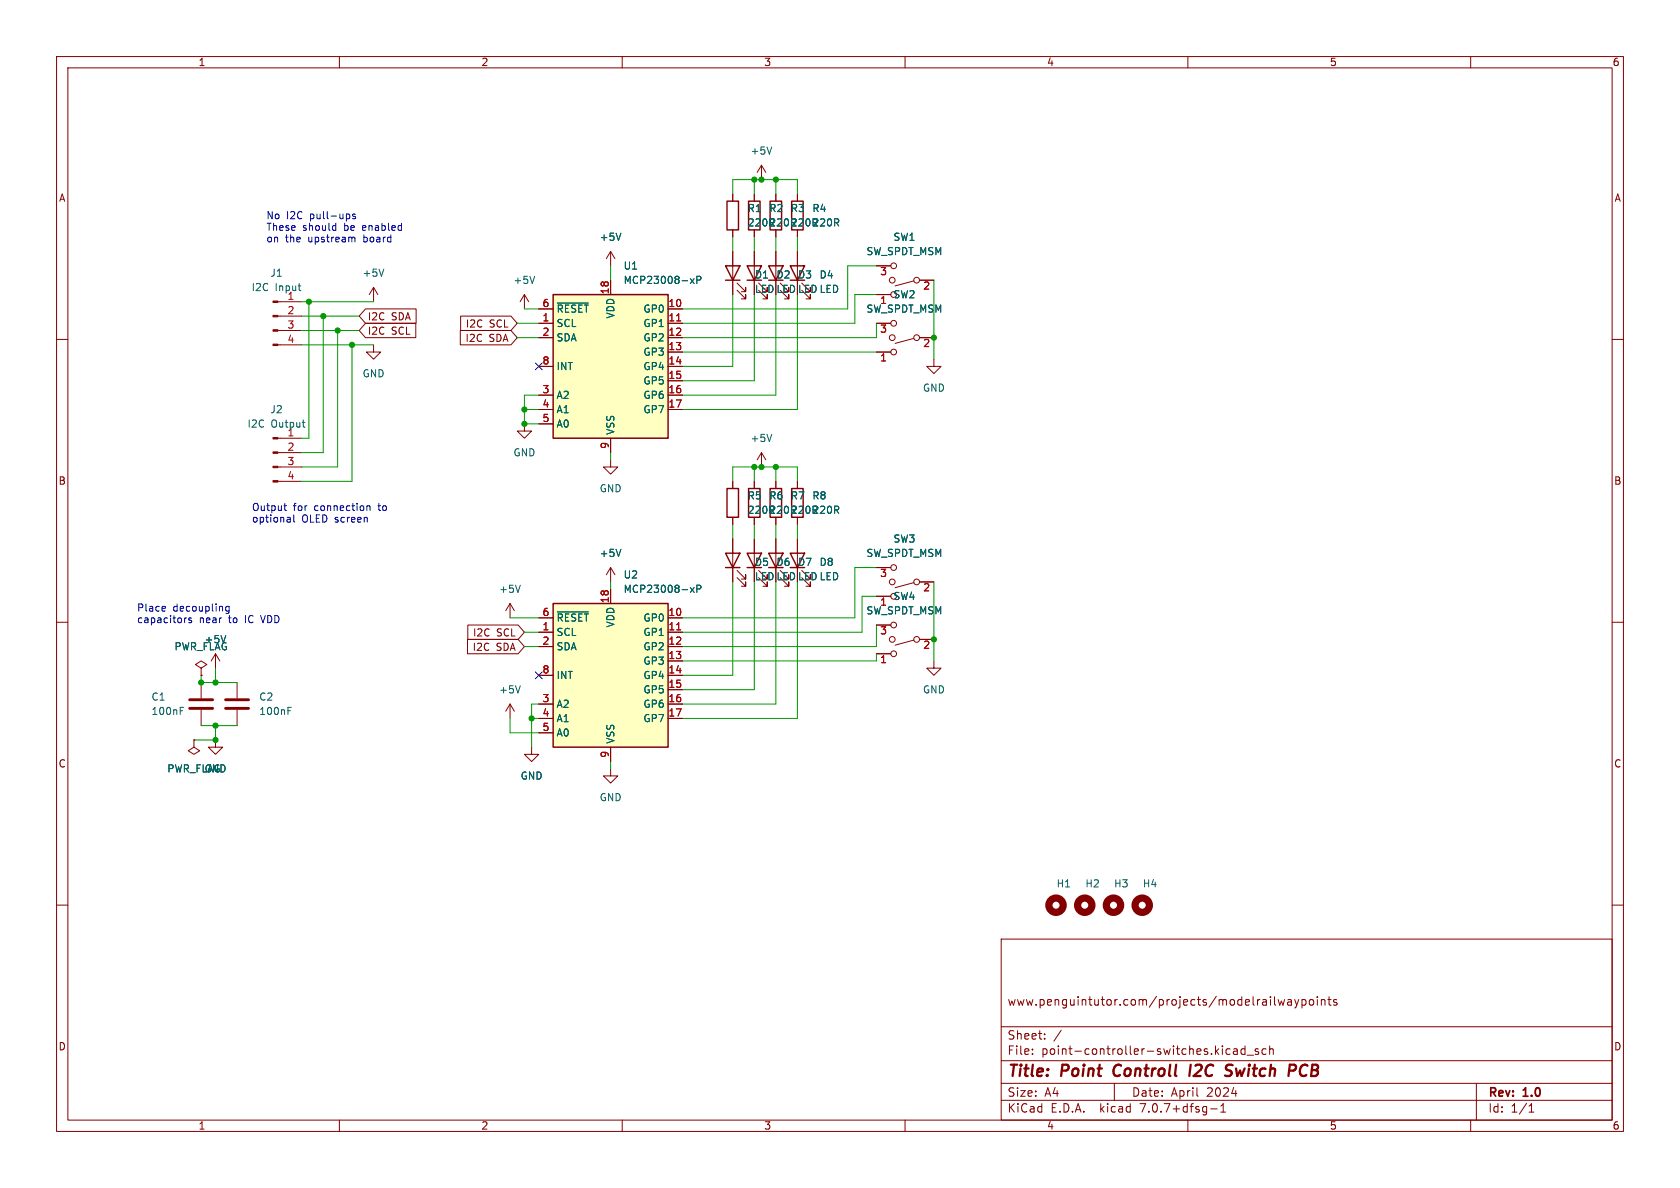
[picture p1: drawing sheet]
<svg xmlns="http://www.w3.org/2000/svg" width="297mm" height="210mm" viewBox="0 0 297 210" stroke-linecap="round" stroke-linejoin="round" font-family="sans-serif">
<g fill="none" stroke="#840000" stroke-width=".18">
<path d="M10 10h277v190h-277zM12 12h273v186h-273zM60 10v2M110 10v2M160 10v2M210 10v2M260 10v2M129.5 34.3v1.3M133.3 34.3v1.3M134.6 29.2v2.6M134.6 29.2l-.7 1.3M134.6 29.2l.8 1.3"/>
<path d="M137.2 34.3v1.3M141 34.3v1.3M10 60h2M49.1 58.4h4.2M49.1 55.9h4.2M49.1 53.3h4.2M64.6 54.6h9v2.6h-9l-1.1-1.3zM64.6 57.1h8.9v2.6h-8.9l-1.1-1.3zM66 50.8l-.7 1.3M66 50.8v2.5M66 50.8l.8 1.3M81.4 58.4h8.9l1.1 1.3-1.1 1.3h-8.9z"/>
<path d="M81.4 55.9h8.9l1.1 1.3-1.1 1.2h-8.9zM92.7 52.1l-.8 1.2M92.7 52.1v2.5M92.7 52.1l.8 1.2M95.2 57.2h2.6M95.2 54.6h2.6M95.2 59.7h2.6M107.9 44.5v2.5M107.9 49.5v2.6M107.9 44.5l-.7 1.2M107.9 44.5l.8 1.2M118.1 57.2h2.5"/>
<path d="M118.1 54.6h2.5M118.1 59.7h2.5M129.5 40.6v1.3M129.5 44.5v7.6M130.3 51.3l1.5 1.5v-.7v.7h-.7M130.3 50l1.5 1.6v-.8v.8h-.7M133.3 40.6v1.3M133.3 44.5v7.6M134.1 51.3l1.5 1.5v-.7v.7h-.7M134.1 50l1.5 1.6v-.8v.8h-.7M137.2 40.6v1.3M137.2 44.5v7.6"/>
<path d="M137.9 51.3l1.5 1.5v-.7v.7h-.7M137.9 50l1.5 1.6v-.8v.8h-.7M141 40.6v1.3M141 44.5v7.6M141.7 51.3l1.6 1.5v-.7v.7h-.8M141.7 50l1.6 1.6v-.8v.8h-.8M154.9 57.2h2.6M154.9 52.1h2.6M154.9 47h2.6M161.5 59.8l-3.3 .9M161.5 49.7l-3.3 .8M162.6 59.7h2.5"/>
<path d="M162.6 49.5h2.5M285 60h2M49.1 77.5h4.2M49.1 61h4.2M66 61v1.2h1.3l-1.3 1.3-1.2-1.3h1.2M92.7 74.9v1.3h1.3l-1.3 1.3-1.3-1.3h1.3M95.2 64.8h2.6M95.2 69.9h2.6M95.2 72.4h2.6M95.2 74.9h2.6M107.9 77.5v2.5M118.1 62.2h2.5"/>
<path d="M118.1 64.8h2.5M118.1 67.3h2.5M118.1 69.9h2.5M118.1 72.4h2.5M154.9 62.2h2.6M165.1 63.5v1.3h1.3l-1.3 1.2-1.3-1.2h1.3M49.1 85.1h4.2M49.1 82.6h4.2M49.1 80h4.2M107.9 81.3v1.3h1.3l-1.3 1.2-1.2-1.2h1.2M129.5 85.1v1.3M129.5 91.4v1.3"/>
<path d="M129.5 95.3v7.6M133.3 85.1v1.3M133.3 91.4v1.3M133.3 95.3v7.6M134.6 80l-.7 1.3M134.6 80v2.6M134.6 80l.8 1.3M137.2 85.1v1.3M137.2 91.4v1.3M137.2 95.3v7.6M141 85.1v1.3M141 91.4v1.3"/>
<path d="M141 95.3v7.6M10 110h2M35.6 118.1l1-.6-1-.7-1.1 .7 1.1 .6v1.3M35.6 119.4h.1M38.1 115.6l-.8 1.2M38.1 115.6v2.5M38.1 115.6l.8 1.2M82.6 113h9l1.1 1.3-1.1 1.3h-9zM82.7 110.5h8.9l1.1 1.3-1.1 1.2h-8.9zM90.2 106.7l-.8 1.3M90.2 106.7v2.5M90.2 106.7l.7 1.3"/>
<path d="M95.2 111.8h2.6M95.2 109.2h2.6M95.2 114.3h2.6M95.2 119.4h2.6M107.9 100.3l-.7 1.3M107.9 100.3v2.6M107.9 104.1v2.6M107.9 100.3l.8 1.3M118.1 111.8h2.5M118.1 109.2h2.5M118.1 114.3h2.5M118.1 116.8h2.5"/>
<path d="M118.1 119.4h2.5M130.3 102.1l1.5 1.5v-.7v.7h-.7M130.3 100.8l1.5 1.6v-.8v.8h-.7M134.1 102.1l1.5 1.5v-.7v.7h-.7M134.1 100.8l1.5 1.6v-.8v.8h-.7M137.9 102.1l1.5 1.5v-.7v.7h-.7M137.9 100.8l1.5 1.6v-.8v.8h-.7M141.7 102.1l1.6 1.5v-.7v.7h-.8M141.7 100.8l1.6 1.6v-.8v.8h-.8M154.9 105.4h2.6M154.9 100.3h2.6M154.9 115.6h2.6"/>
<path d="M154.9 110.5h2.6M161.5 103l-3.3 .9M161.5 113.2l-3.3 .8M162.6 102.9h2.5M162.6 113h2.5M165.1 116.8v1.3h1.3l-1.3 1.3-1.3-1.3h1.3M285 110h2M34.3 130.8v1.3l1 .6-1 .7-1-.7 1-.6M34.3 130.8h.1M35.6 120.7v2.7M35.6 125.5v2.8M38.1 130.8v1.3h1.3l-1.3 1.3-1.3-1.3h1.3"/>
<path d="M41.9 120.7v2.7M41.9 125.5v2.8M90.2 124.5v2.5M90.2 124.5l-.8 1.2M90.2 124.5l.7 1.2M94 132.1v1.3h1.2l-1.2 1.2-1.3-1.2h1.3M95.2 124.5h2.6M95.2 127h2.6M95.2 129.5h2.6M107.9 135.9v1.3h1.3l-1.3 1.2-1.2-1.2h1.2M107.9 132.1v2.5M118.1 121.9h2.5"/>
<path d="M118.1 124.5h2.5M118.1 127h2.5M10 160h2M285 160h2M177 166h108v32h-108zM226 176.7l.2 1 .3-.7 .3 .7 .3-1M227.7 176.8h.5l.1 .9M228.3 177.1h-.5a.29 .29 0 0 0-.2 .3 .29 .29 0 0 0 .2 .3l.5-.1M228.9 176.7l.3 1M229.2 177.7l-.1 .4-.2 .1M229.6 176.7l-.4 1M230.2 176.8l.4-.1 .3 .3v.4l-.2 .2h-.5"/>
<path d="M230.2 176.7v1.5M231.5 176.8l.2-.1 .5 .1v.6l-.1 .2-.4 .1-.2-.1zM232.9 176.2v.1M232.9 176.7v1M233.6 176.8l.2-.1 .4 .1v.9M233.6 176.7v1M234.7 176.7h.6M235 176.2v1.3l.3 .2M236.3 176.8l-.3-.1-.3 .2 .1 .2 .5 .2v.3h-.6M60 198v2M110 198v2M160 198v2"/>
<path d="M177 194.5h108M177 191.5h108M177 187.5h108M177 181.5h108M182.5 186.3v.1M182.5 185.5v.1M184.7 183.6v.1M184.7 182.8v.1M187.6 182.1l-1.3 2M197 191.5v3M210 198v2M211.7 193.7l.1 .1"/>
<path d="M214 196h1.2M215.8 196.6h.9M215.8 195.5l.4-.4v1.5M217 185.4l.5 .1M217.5 186.3l-.5 .1M218.1 185.5h.6v.9M218.7 185.8h-.5a.29 .29 0 0 0-.2 .3 .29 .29 0 0 0 .2 .3l.5-.1M220.1 185.5l-.4-.1-.3 .3v.4l.1 .2h.6M220.1 184.9v1.5M220.5 186.5h1.1M222.5 185.5l-.4-.1-.2 .2 .1 .2 .5 .2v.3h-.6M223.8 185.5l-.4-.1-.3 .3v.4l.1 .2h.6"/>
<path d="M224.5 185.5l.2-.1 .3 .1 .1 .9M224.5 184.9v1.5M260 198v2M261 191.5v6.5M270.3 196.6h.9M270.3 195.5l.4-.4v1.5"/>
<circle cx="157.7" cy="49.5" r=".51"/>
<circle cx="157.7" cy="59.7" r=".51"/>
<circle cx="158" cy="57.2" r=".51"/>
<circle cx="158" cy="47" r=".51"/>
<circle cx="162.1" cy="49.5" r=".51"/>
<circle cx="162.1" cy="59.7" r=".51"/>
<circle cx="158" cy="62.2" r=".51"/>
<circle cx="157.7" cy="102.9" r=".51"/>
<circle cx="157.7" cy="113" r=".51"/>
<circle cx="158" cy="115.6" r=".51"/>
<circle cx="158" cy="110.5" r=".51"/>
<circle cx="158" cy="100.3" r=".51"/>
<circle cx="162.1" cy="113" r=".51"/>
<circle cx="162.1" cy="102.9" r=".51"/>
</g>
<path d="M197.1 188.5a1.27 1.27 0 0 0 0 1.6M210.5 188.2l-.2 2M212.3 189.1l-1.3 1.1h1.3M217.2 188.2l.7 .1M217.4 189.3a.49 .49 0 0 1 .4 .5 .49 .49 0 0 1-.5 .4M229.1 188.4v.5M230.3 188.3a1.11 1.11 0 0 0 0 1.9" fill="none" stroke="#840000" stroke-width=".4"/>
<g fill="none" stroke="#840000" stroke-width=".25">
<path d="M128.5 35.6h2.1v5h-2.1zM132.3 35.6h2.1v5h-2.1zM136.1 35.6h2.1v5h-2.1zM140 35.6h2v5h-2zM97.8 52.1h20.3v25.4h-20.3zM128.3 47h2.5l-1.3 2.5zM128.3 49.5h2.5M132.1 47h2.5l-1.3 2.5zM132.1 49.5h2.5M135.9 47h2.5l-1.2 2.5zM135.9 49.5h2.5M139.7 47h2.5l-1.2 2.5z"/>
<path d="M139.7 49.5h2.5M128.3 97.8h2.5l-1.3 2.5zM128.5 86.4h2.1v5h-2.1zM132.1 97.8h2.5l-1.3 2.5zM132.3 86.4h2.1v5h-2.1zM135.9 97.8h2.5l-1.2 2.5zM136.1 86.4h2.1v5h-2.1zM139.7 97.8h2.5l-1.2 2.5zM140 86.4h2v5h-2zM97.8 106.7h20.3v25.4h-20.3zM128.3 100.3h2.5M132.1 100.3h2.5"/>
<path d="M135.9 100.3h2.5M139.7 100.3h2.5"/>
</g>
<g fill="none" stroke="#006464" stroke-width=".18">
<path d="M136.4 26l-.4 1.2M52.7 50.5h.5M53.1 51.4h.1M67.9 47.6l-.5 1.2M94.5 48.8l-.4 1.3M98.5 53.6h5.5M109.8 41.2l-.5 1.3M122 49.3l.7 .8M122.7 49.3l-.7 .8M123.2 49.5l.6-.1 .1-.1v-.3l-.7-.2v1.3M53.4 74.7h.5M53.8 75.5h.1"/>
<path d="M136.4 76.8l-.4 1.2M109.8 97.1l-.5 1.3M39.9 112.3l-.4 1.3M92 103.4l-.4 1.3M98.5 108.2h5.5M122 103.9l.7 .8M122.7 103.9l-.7 .8M123.2 104.1h.6l.1-.2v-.3l-.7-.2v1.3M31.9 125.6h.4M31.9 125h.6M50.9 125.6h.4M50.9 125h.6"/>
<path d="M92 121.2l-.4 1.3"/>
</g>
<g fill="#ffffc2" stroke="#ffffc2" stroke-width=".18">
<path d="M97.8 106.7h20.3v25.4h-20.3z"/>
<path d="M97.8 52.1h20.3v25.4h-20.3z"/>
</g>
<path d="M119.6 56.7h.7M119.6 111.3h.7" fill="none" stroke="#a90000" stroke-width=".18"/>
<path d="M33.5 125.2h4.1M33.5 123.7h4.1M39.9 125.2h4M39.9 123.7h4" fill="none" stroke="#840000" stroke-width=".51"/>
<g fill="none" stroke="#840000" stroke-width="1.3">
<circle cx="186.7" cy="160" r="1.27"/>
<circle cx="191.8" cy="160" r="1.27"/>
<circle cx="196.8" cy="160" r="1.27"/>
<circle cx="201.9" cy="160" r="1.27"/>
</g>
<g fill="#840000" stroke="#840000" stroke-width=".18">
<path d="M48.3 85h.8v.2h-.8z"/>
<path d="M48.3 82.4h.8v.3h-.8z"/>
<path d="M48.3 79.9h.8v.2h-.8z"/>
<path d="M48.3 77.3h.8v.3h-.8z"/>
<path d="M48.3 60.8h.8v.3h-.8z"/>
<path d="M48.3 58.3h.8v.2h-.8z"/>
<path d="M48.3 55.8h.8v.2h-.8z"/>
<path d="M48.3 53.2h.8v.3h-.8z"/>
</g>
<g fill="none" stroke="#0000c2" stroke-width=".18">
<path d="M59 39.9h.4M59.4 39.5v1.2M61.6 37.8l.2 .3v.3l-.2 .3M62.8 37.9l-.3-.1-.2 .2 .1 .2 .4 .1v.3h-.5M59.4 40.7h-.4M62.4 41.9l.4 .2v.7M50.2 89.4h.5M50.4 89v1.1l.3 .2M51.1 91.4l.2 .2v.7M51.3 92.2l-.4 .1M51.3 91.8h-.4M51.9 91v1.1l.2 .2"/>
<path d="M64.9 89.5l.2-.1 .3 .1v.8M64.9 89.4v.9M29.1 107.2l.1 .3-.6 .1M29.2 108h-.1M33 109.2l-.3 .2M33.8 109.3l-.3-.1-.1 .2v.2l.4 .1v.3h-.4M40 108.4l.1 .1M40.5 107.2v1l-.2 .3M40.5 107.2h-.4l-.2 .2 .1 .6h.5M46.1 108.8l.4 1.3"/>
</g>
<g fill="none" stroke="#009600" stroke-width=".18">
<path d="M129.5 34.3v-2.5h11.5v2.5M133.3 31.8v2.5M137.2 31.8v2.5M53.3 53.3h12.7M53.3 58.4h10.2M53.3 55.9h10.2M54.6 53.3v24.2h-1.3M57.1 55.9v24.1h-3.8M59.7 58.4v24.2h-6.4M91.4 57.2h3.8M91.4 59.7h3.8M92.7 54.6h2.5"/>
<path d="M107.9 47v2.5M129.5 41.9v2.6M129.5 52.1v12.7h-8.9M133.3 41.9v2.6M133.3 52.1v15.2h-12.7M137.2 41.9v2.6M137.2 52.1v17.8h-16.6M141 41.9v2.6M141 52.1v20.3h-20.4M154.9 52.1h-3.8v5.1h-30.5M154.9 57.2v2.5h-34.3M154.9 47h-5v7.6h-29.3"/>
<path d="M165.1 49.5v14M53.3 61h12.7M62.2 61v24.1h-8.9M92.7 72.4h2.5M95.2 69.9h-2.5v5h2.5M120.6 62.2h34.3M107.9 80v1.3M129.5 85.1v-2.5h11.5v2.5M129.5 92.7v2.6M133.3 82.6v2.5M133.3 92.7v2.6M137.2 82.6v2.5"/>
<path d="M137.2 92.7v2.6M141 92.7v2.6M35.6 119.4v1.3h6.3M38.1 118.1v2.6M90.2 109.2h5M92.7 111.8h2.5M92.7 114.3h2.5M107.9 102.9v1.2M129.5 102.9v16.5h-8.9M133.3 102.9v19h-12.7M137.2 102.9v21.6h-16.6M141 102.9v24.1h-20.4"/>
<path d="M154.9 100.3h-3.8v8.9h-30.5M154.9 110.5v3.8h-34.3M154.9 115.6v1.2h-34.3M154.9 105.4h-2.5v6.4h-31.8M165.1 102.9v13.9M35.6 128.3h6.3M38.1 128.3v2.5h-3.8M90.2 127v2.5h5M94 127h1.2M95.2 124.5h-1.2v7.6M107.9 134.6v1.3"/>
</g>
<path d="M94.6 64.2l1.3 1.2M95.9 64.2l-1.3 1.2M94.6 118.8l1.3 1.2M95.9 118.8l-1.3 1.2" fill="none" stroke="#000084" stroke-width=".18"/>
<g fill="#009600" stroke="#009600" stroke-width=".18">
<circle cx="165.1" cy="59.7" r=".46"/>
<circle cx="94" cy="127" r=".46"/>
<circle cx="38.1" cy="120.7" r=".46"/>
<circle cx="38.1" cy="130.8" r=".46"/>
<circle cx="35.6" cy="120.7" r=".46"/>
<circle cx="38.1" cy="128.3" r=".46"/>
<circle cx="137.2" cy="82.6" r=".46"/>
<circle cx="133.3" cy="82.6" r=".46"/>
<circle cx="134.6" cy="82.6" r=".46"/>
<circle cx="54.6" cy="53.3" r=".46"/>
<circle cx="57.1" cy="55.9" r=".46"/>
<circle cx="62.2" cy="61" r=".46"/>
<circle cx="59.7" cy="58.4" r=".46"/>
<circle cx="133.3" cy="31.8" r=".46"/>
<circle cx="134.6" cy="31.8" r=".46"/>
<circle cx="137.2" cy="31.8" r=".46"/>
<circle cx="92.7" cy="72.4" r=".46"/>
<circle cx="92.7" cy="74.9" r=".46"/>
<circle cx="165.1" cy="113" r=".46"/>
</g>
<g font-size="2.8" fill="#840000">
<text x="178" y="190.9">Title:</text>
<text x="187.7" y="190.9">Point</text>
<text x="197.7" y="190.9">Controll</text>
<text x="211.9" y="190.9">I2C</text>
<text x="219.1" y="190.9">Switch</text>
<text x="231" y="190.9">PCB</text>
</g>
<g font-size="2.1" fill="#840000">
<text x="178" y="178">www.penguintutor.com/projects/modelrailwaypoints</text>
<text x="178" y="184">Sheet:</text>
<text x="178" y="186.7">File:</text>
<text x="184.1" y="186.7">point-controller-switches.kicad_sch</text>
<text x="178" y="196.9">KiCad</text>
<text x="178" y="194.1">Size:</text>
<text x="184.7" y="194.1">A4</text>
<text x="185.7" y="196.9">E.D.A.</text>
<text x="194.6" y="196.9">kicad</text>
<text x="200" y="194.1">Date:</text>
<text x="201.8" y="196.9">7.0.7+dfsg-1</text>
<text x="207" y="194.1">April</text>
<text x="213.4" y="194.1">2024</text>
<text x="263" y="194.3">Rev:</text>
<text x="263" y="196.9">Id:</text>
<text x="267.1" y="196.9">1/1</text>
<text x="269.4" y="194.3">1.0</text>
</g>
<g font-size="1.8" fill="#840000">
<text x="35" y="11.9">1</text>
<text x="85" y="11.9">2</text>
<text x="135" y="11.9">3</text>
<text x="185" y="11.9">4</text>
<text x="235" y="11.9">5</text>
<text x="285" y="11.9">6</text>
<text x="10.3" y="35.9">A</text>
<text x="285.3" y="35.9">A</text>
<text x="64.9" y="56.8">I2C</text>
<text x="64.9" y="59.4">I2C</text>
<text x="69.2" y="56.8">SDA</text>
<text x="69.2" y="59.4">SCL</text>
<text x="82.2" y="58.1">I2C</text>
<text x="86.5" y="58.1">SCL</text>
<text x="82.2" y="60.6">I2C</text>
<text x="86.4" y="60.6">SDA</text>
<text x="10.3" y="85.9">B</text>
<text x="285.3" y="85.9">B</text>
<text x="83.5" y="112.7">I2C</text>
<text x="87.8" y="112.7">SCL</text>
<text x="83.5" y="115.3">I2C</text>
<text x="87.7" y="115.3">SDA</text>
<text x="10.3" y="135.9">C</text>
<text x="285.3" y="135.9">C</text>
<text x="10.3" y="185.9">D</text>
<text x="285.3" y="185.9">D</text>
<text x="35" y="199.9">1</text>
<text x="85" y="199.9">2</text>
<text x="135" y="199.9">3</text>
<text x="185" y="199.9">4</text>
<text x="235" y="199.9">5</text>
<text x="285" y="199.9">6</text>
</g>
<g font-size="1.8" fill="#006464">
<text x="132.6" y="27.5">+5V</text>
<text x="132.1" y="37.7">R1</text>
<text x="132.1" y="40.2">220R220R220R220R</text>
<text x="135.9" y="37.7">R2</text>
<text x="139.7" y="37.7">R3</text>
<text x="143.5" y="37.7">R4</text>
<text x="105.9" y="42.8">+5V</text>
<text x="110.2" y="47.9">U1</text>
<text x="153.1" y="45.3">SW_SPDT_MSM</text>
<text x="157.9" y="42.8">SW1</text>
<text x="44.4" y="51.7">I2C</text>
<text x="47.7" y="49.1">J1</text>
<text x="48.6" y="51.7">Input</text>
<text x="50.7" y="53.1">1</text>
<text x="64" y="49.1">+5V</text>
<text x="90.7" y="50.4">+5V</text>
<text x="110.2" y="50.4">MCP23008-xP</text>
<text x="133.4" y="49.4">D1</text>
<text x="133.4" y="52">LED</text>
<text x="137.2" y="49.4">D2</text>
<text x="137.2" y="52">LED</text>
<text x="141" y="49.4">D3</text>
<text x="141" y="52">LED LED</text>
<text x="144.8" y="49.4">D4</text>
<text x="157.9" y="52.9">SW2</text>
<text x="98.3" y="58">SCL</text>
<text x="98.3" y="55.5">~{RESET}</text>
<text x="108.8" y="56.4" transform="rotate(-90 108.8 56.4)">VDD</text>
<text x="113.6" y="55.5">GP0</text>
<text x="113.6" y="58">GP1</text>
<text x="153.1" y="55.5">SW_SPDT_MSM</text>
<text x="98.3" y="60.6">SDA</text>
<text x="98.3" y="65.6">INT</text>
<text x="113.6" y="60.6">GP2</text>
<text x="113.6" y="63.1">GP3</text>
<text x="113.6" y="65.6">GP4</text>
<text x="64" y="66.9">GND</text>
<text x="98.3" y="70.7">A2</text>
<text x="113.6" y="68.2">GP5</text>
<text x="113.6" y="70.7">GP6</text>
<text x="163.1" y="69.4">GND</text>
<text x="43.7" y="75.8">I2C</text>
<text x="47.7" y="73.3">J2</text>
<text x="47.9" y="75.8">Output</text>
<text x="50.7" y="77.2">1</text>
<text x="98.3" y="73.3">A1</text>
<text x="98.3" y="75.8">A0</text>
<text x="108.8" y="77" transform="rotate(-90 108.8 77)">VSS</text>
<text x="113.6" y="73.3">GP7</text>
<text x="90.7" y="80.9">GND</text>
<text x="132.6" y="78.3">+5V</text>
<text x="105.9" y="87.2">GND</text>
<text x="132.1" y="88.5">R5</text>
<text x="135.9" y="88.5">R6</text>
<text x="139.7" y="88.5">R7</text>
<text x="143.5" y="88.5">R8</text>
<text x="132.1" y="91">220R220R220R220R</text>
<text x="105.9" y="98.7">+5V</text>
<text x="133.4" y="100.2">D5</text>
<text x="137.2" y="100.2">D6</text>
<text x="141" y="100.2">D7</text>
<text x="144.8" y="100.2">D8</text>
<text x="153.1" y="98.7">SW_SPDT_MSM</text>
<text x="157.9" y="96.1">SW3</text>
<text x="88.1" y="105">+5V</text>
<text x="110.2" y="102.5">U2</text>
<text x="110.2" y="105">MCP23008-xP</text>
<text x="133.4" y="102.8">LED</text>
<text x="137.2" y="102.8">LED</text>
<text x="141" y="102.8">LED LED</text>
<text x="157.9" y="106.3">SW4</text>
<text x="36.1" y="113.9">+5V</text>
<text x="98.3" y="112.6">SCL</text>
<text x="98.3" y="110.1">~{RESET}</text>
<text x="108.8" y="111" transform="rotate(-90 108.8 111)">VDD</text>
<text x="113.6" y="110.1">GP0</text>
<text x="113.6" y="112.6">GP1</text>
<text x="153.1" y="108.8">SW_SPDT_MSM</text>
<text x="30.7" y="115.2">PWR_FLAG</text>
<text x="98.3" y="115.2">SDA</text>
<text x="113.6" y="115.2">GP2</text>
<text x="113.6" y="117.7">GP3</text>
<text x="26.7" y="124.1">C1</text>
<text x="45.7" y="124.1">C2</text>
<text x="88.1" y="122.8">+5V</text>
<text x="98.3" y="125.3">A2</text>
<text x="98.3" y="120.2">INT</text>
<text x="113.6" y="120.2">GP4</text>
<text x="113.6" y="122.8">GP5</text>
<text x="113.6" y="125.3">GP6</text>
<text x="163.1" y="122.8">GND</text>
<text x="26.7" y="126.6">100nF</text>
<text x="45.7" y="126.6">100nF</text>
<text x="98.3" y="127.9">A1</text>
<text x="98.3" y="130.4">A0</text>
<text x="108.8" y="131.6" transform="rotate(-90 108.8 131.6)">VSS</text>
<text x="113.6" y="127.9">GP7</text>
<text x="29.5" y="136.8">PWR_FLAG</text>
<text x="36.1" y="136.8">GND</text>
<text x="91.9" y="138">GND</text>
<text x="105.9" y="141.8">GND</text>
<text x="186.7" y="157.1">H1</text>
<text x="191.8" y="157.1">H2</text>
<text x="196.9" y="157.1">H3</text>
<text x="201.9" y="157.1">H4</text>
</g>
<g font-size="1.8" fill="#0000c2">
<text x="47" y="38.8">No</text>
<text x="47" y="40.9">These</text>
<text x="50.6" y="38.8">I2C</text>
<text x="53.5" y="40.9">should</text>
<text x="54.9" y="38.8">pull-ups</text>
<text x="60.9" y="40.9">be</text>
<text x="64.4" y="40.9">enabled</text>
<text x="47" y="42.9">on</text>
<text x="50.5" y="42.9">the</text>
<text x="54.6" y="42.9">upstream</text>
<text x="64.5" y="42.9">board</text>
<text x="44.4" y="90.4">Output</text>
<text x="44.4" y="92.5">optional</text>
<text x="51.8" y="90.4">for</text>
<text x="53.4" y="92.5">OLED screen</text>
<text x="55.7" y="90.4">connection</text>
<text x="67.2" y="90.4">to</text>
<text x="24.1" y="108.2">Place</text>
<text x="24.1" y="110.2">capacitors</text>
<text x="30.6" y="108.2">decoupling</text>
<text x="35.2" y="110.2">near</text>
<text x="40.6" y="110.2">to</text>
<text x="43.6" y="110.2">IC</text>
<text x="46.7" y="110.2">VDD</text>
</g>
<g font-size="1.8" fill="#a90000">
<text x="107.7" y="52.1" transform="rotate(-90 107.7 52.1)">18</text>
<text x="155.5" y="49">3</text>
<text x="163.1" y="51.5">2</text>
<text x="50.7" y="55.6">2</text>
<text x="50.7" y="58.2">3</text>
<text x="95.8" y="56.9">1</text>
<text x="95.8" y="59.4">2</text>
<text x="95.8" y="54.4">6</text>
<text x="118.1" y="54.4">10</text>
<text x="118.1" y="56.9">11</text>
<text x="118.1" y="59.4">12</text>
<text x="155.5" y="59.1">3</text>
<text x="155.5" y="54.1">1</text>
<text x="50.7" y="60.7">4</text>
<text x="95.8" y="64.5">8</text>
<text x="118.1" y="62">13</text>
<text x="118.1" y="64.5">14</text>
<text x="155.5" y="64.2">1</text>
<text x="163.1" y="61.7">2</text>
<text x="95.8" y="69.6">3</text>
<text x="118.1" y="67.1">15</text>
<text x="118.1" y="69.6">16</text>
<text x="95.8" y="72.1">4</text>
<text x="95.8" y="74.7">5</text>
<text x="118.1" y="72.1">17</text>
<text x="50.7" y="79.8">2</text>
<text x="50.7" y="82.3">3</text>
<text x="107.7" y="79.4" transform="rotate(-90 107.7 79.4)">9</text>
<text x="50.7" y="84.8">4</text>
<text x="107.7" y="106.7" transform="rotate(-90 107.7 106.7)">18</text>
<text x="155.5" y="107.4">1</text>
<text x="155.5" y="102.3">3</text>
<text x="163.1" y="104.9">2</text>
<text x="95.8" y="111.5">1</text>
<text x="95.8" y="109">6</text>
<text x="118.1" y="109">10</text>
<text x="118.1" y="111.5">11</text>
<text x="155.5" y="112.5">3</text>
<text x="95.8" y="114">2</text>
<text x="95.8" y="119.1">8</text>
<text x="118.1" y="114">12</text>
<text x="118.1" y="116.6">13</text>
<text x="118.1" y="119.1">14</text>
<text x="155.5" y="117.6">1</text>
<text x="163.1" y="115">2</text>
<text x="95.8" y="124.2">3</text>
<text x="118.1" y="121.7">15</text>
<text x="118.1" y="124.2">16</text>
<text x="95.8" y="126.7">4</text>
<text x="95.8" y="129.3">5</text>
<text x="118.1" y="126.7">17</text>
<text x="107.7" y="134.1" transform="rotate(-90 107.7 134.1)">9</text>
</g>
</svg>
